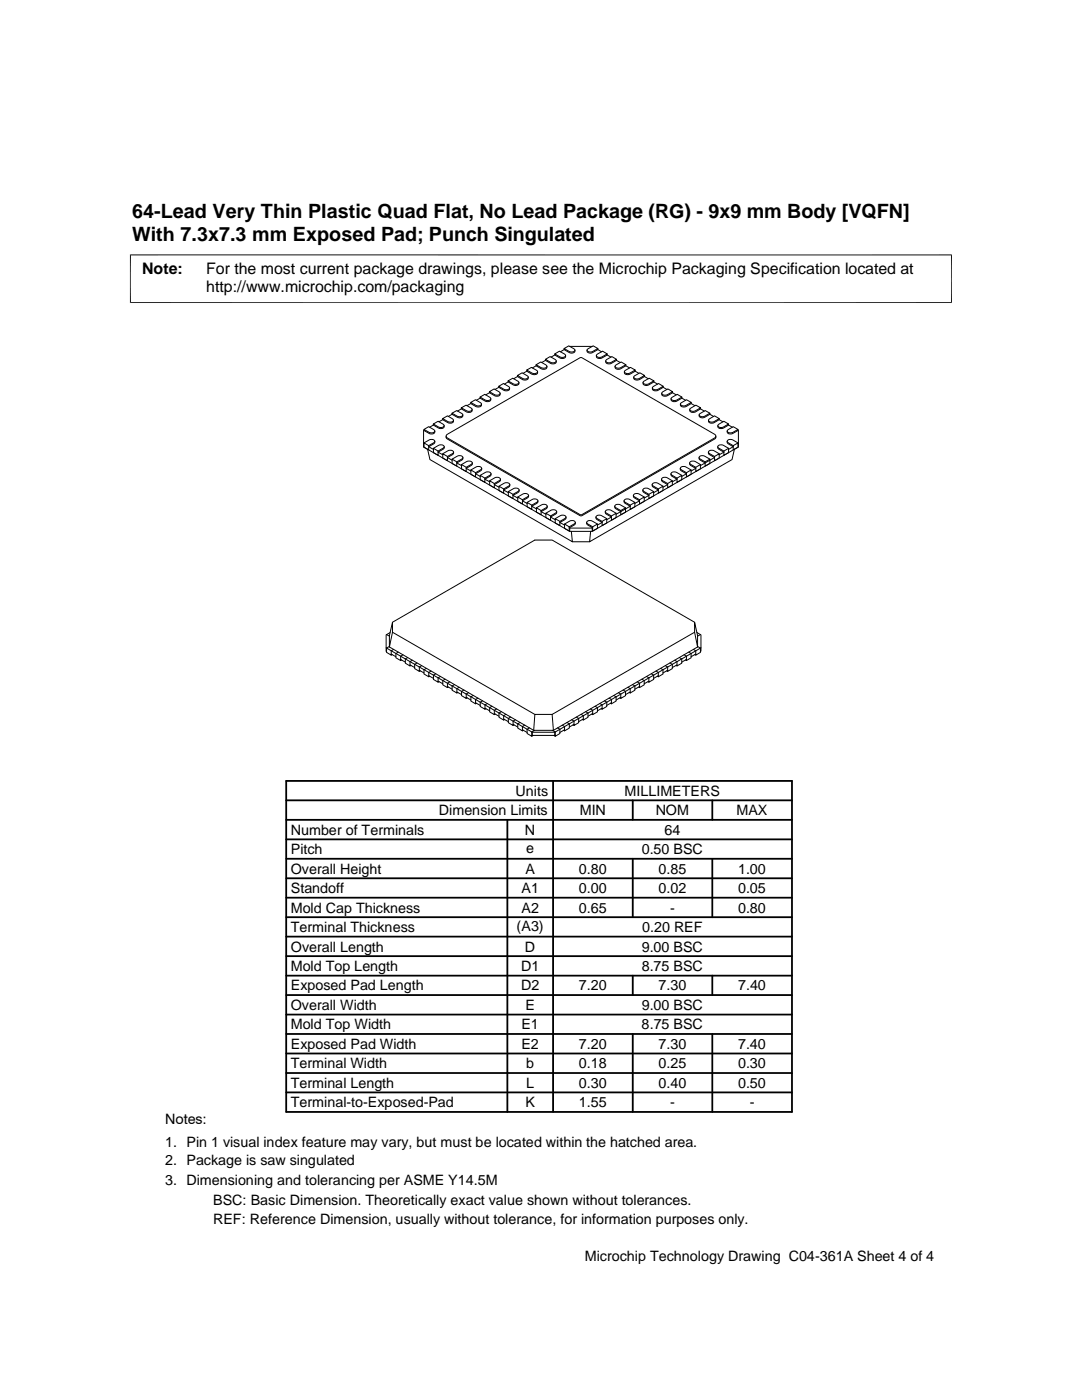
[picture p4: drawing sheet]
<svg xmlns="http://www.w3.org/2000/svg" width="216mm" height="279mm" viewBox="0 0 216 279" stroke-linecap="round" stroke-linejoin="round" font-family="sans-serif">
<g fill="none" stroke="#000" stroke-width=".2">
<path d="M26 50.8v9.7M189.9 50.8v9.7M189.9 50.9h-164M25.9 60.4h164M95.8 79.5l-.7 .4M95.8 79.2v.3l1 .6h.8a.46 .46 0 0 0 .3-.5M95.8 79.2l.9-.5 1 .6 .2 .3-.2 .2-.4 .1-.5-.1zM97.7 78.4l-.8 .4M97.7 78.2v.2l1 .6 .7 .1a.44 .44 0 0 0 .4-.6M97.7 78.2l.9-.6 1 .6 .2 .3-.4 .3h-.5zM99.5 77.3l-.7 .4M99.5 77.1v.2l1 .6 .8 .1a.44 .44 0 0 0 .4-.6"/>
<path d="M99.5 77.1l1-.6 1 .6 .2 .3-.4 .4h-.5zM101.4 76.2l-.8 .5M101.4 76v.2l1 .6 .7 .1a.44 .44 0 0 0 .4-.6M101.4 76l.9-.5 1.2 .8-.4 .4h-.5zM103.3 75.1l-.8 .5M103.3 74.9v.2l1 .7a.74 .74 0 0 0 1.1-.5M103.3 74.9l.9-.5 1 .6 .2 .3-.2 .2-.5 .1zM105.1 74.1l-.7 .4M105.1 73.9v.2l1 .6 .5 .1a.54 .54 0 0 0 .7-.6M105.1 73.9l.9-.6 1.1 .6 .2 .3-.2 .2-.5 .2zM107 73l-.8 .4M107 72.8v.2l1 .6 .5 .1a.54 .54 0 0 0 .6-.6"/>
<path d="M107 72.8l.9-.6 1 .6 .2 .3a.83 .83 0 0 1-1.1 .3zM108.8 71.9l-.7 .4M108.8 71.7v.2l1.1 .6 .7 .1a.44 .44 0 0 0 .4-.6M108.8 71.7l1-.5 1 .6 .2 .2-.4 .4h-.5zM110.7 70.8l-.7 .5M110.7 70.6v.2l1 .6 .8 .1a.44 .44 0 0 0 .4-.5M110.7 70.6l.9-.5 1.1 .6 .2 .3-.4 .3h-.6zM112.6 69.8l-.8 .4M112.6 69.6v.2l1 .6h.7a.44 .44 0 0 0 .4-.5M112.6 69.6l.9-.6 1 .6 .2 .3-.4 .3h-.5zM113.7 69.1h4.5M117.2 69.7l1.2-.7 .9 .6-1.2 .6-.8-.1z"/>
<path d="M119.2 70.7l1-.6 1 .5-1.1 .6-.4 .1-.7-.2zM119.3 69.8l.7 .4M119.3 69.6v.2l-1 .6h-.8a.44 .44 0 0 1-.4-.5M121.1 71.8l1-.6 .9 .5-1 .6-.5 .1-.6-.2zM121.2 70.8l.7 .5M121.2 70.6v.2l-1.1 .6-.7 .1a.44 .44 0 0 1-.4-.5M122.9 72.8l1.1-.6 .9 .6-1.1 .6-.4 .1-.6-.3zM123 71.9l.8 .4M123 71.7v.2l-1 .6-.7 .1a.44 .44 0 0 1-.4-.6M124.6 74l1.2-.7 .9 .6-1.5 .7-.6-.3zM124.9 73l.7 .4M124.9 72.8v.2l-1.1 .6-.7 .1a.46 .46 0 0 1-.4-.6"/>
<path d="M126.5 75.1l1.2-.7 .9 .5-1.5 .7-.6-.2zM126.7 74.1l.8 .4M126.7 73.9v.2l-1 .6h-.7a.43 .43 0 0 1-.4-.5M128.4 76.2l1.1-.7 1 .5-1.3 .7-.7-.1zM128.6 75.1l.7 .5M128.6 74.9v.2l-1 .7h-.7a.43 .43 0 0 1-.5-.5M130.4 77.1l1-.6 .9 .6-1 .6-.4 .1a.48 .48 0 0 1-.7-.5zM130.5 76.2l.7 .5M130.5 76v.2l-1 .6-.8 .1a.44 .44 0 0 1-.4-.6M132.2 78.2l1.1-.6 .9 .6-1 .6-.5 .1a.48 .48 0 0 1-.6-.5zM132.3 77.3l.8 .4M132.3 77.1v.2l-1 .6-.4 .1a.54 .54 0 0 1-.7-.6"/>
<path d="M133.9 79.4l1.2-.7 1 .5-1.1 .6-.4 .1-.5-.1zM134.2 78.4l.7 .4M134.2 78.2v.2l-1 .6-.5 .1a.54 .54 0 0 1-.7-.6M136.1 79.5l.7 .4M136.1 79.2v.3l-1.1 .6h-.7a.46 .46 0 0 1-.4-.5M84.5 88.6h.1M84.6 85.9l-.1 3.3 29.2 16.8M84.6 88.4l.9 .5v.9l-.9-.5zM84.6 88.4l1.2-.7h.6l.3 .2-.1 .4-1.1 .6M84.6 85.7v.2l1 .6 .8 .1a.46 .46 0 0 0 .4-.6M84.6 85.7l.9-.5 1.1 .5 .2 .3-.2 .3-.5 .1-.5-.1zM85.3 89.7l.5 2 28.4 16.4-.2-2.1"/>
<path d="M86.5 84.8l-.8 .5M86.5 84.6v.2l1 .6 .7 .1a.44 .44 0 0 0 .4-.6M86.5 84.6l.9-.5 1 .6 .2 .2-.4 .4h-.5zM86.5 89.5l.9 .5v.9l-.9-.6zM86.5 89.5l1.2-.7h.5l.4 .2-.2 .4-1 .6M86.8 88.1l-.2 .5-1.1 .6 1 .5M88.3 83.8l-.7 .4M88.3 83.5v.3l1.1 .5 .7 .1a.44 .44 0 0 0 .4-.5M88.3 83.5l1-.5 1 .6 .2 .3-.4 .3h-.5zM88.3 90.6l1 .5v.8l-1-.5zM88.3 90.6l1.3-.7h.5l.4 .2-.2 .4-1 .6M88.6 89.2v.3l-1.2 .7 .9 .6"/>
<path d="M89 87l.2 .6 26.7 15.4 26.7-15.4 .2-.6M89.1 86.8l26.9-15.4 26.6 15.3 .2 .4-.2 .3-26.7 15.3-26.7-15.3-.2-.3zM90.2 82.7l-.7 .4M90.2 82.5v.2l1 .6 .8 .1a.44 .44 0 0 0 .4-.6M90.2 82.5l.9-.6 1.3 .9-.4 .3h-.6zM90.2 91.6l.9 .6v.8l-.9-.5zM90.2 91.6l1.2-.6h.6l.3 .2-.1 .4-1.1 .6M90.5 90.2l-.2 .5-1 .6 .9 .5M92.1 81.6l-.8 .4M92.1 81.4v.2l1 .6a.72 .72 0 0 0 1.1-.5M92.1 81.4l.9-.5 1 .5 .2 .3-.2 .3-.4 .1zM92.1 92.7l.9 .6v.8l-.9-.5z"/>
<path d="M92.1 92.7l1.2-.7h.6l.3 .3-.2 .4-1 .6M92.4 91.3l-.2 .5-1.1 .6 1 .5M93.9 80.5l-.7 .5M93.9 80.3v.2l1.1 .6a.72 .72 0 0 0 1.1-.5M93.9 80.3l1-.5 1 .6 .2 .2-.2 .3-.5 .1zM94 93.8l.9 .5v.9l-.9-.5zM94 93.8l1.2-.7h.5l.4 .2-.2 .4-1 .6M94.3 92.4l-.1 .3-1.2 .8 1 .5M95.8 94.9l1 .5v.9l-1-.6zM95.8 94.9l1.2-.7h.6l.3 .2-.1 .4-1 .6M96.1 93.5l-.2 .5-1 .6 .9 .5M97.7 95.9l.9 .6v.8l-.9-.5z"/>
<path d="M97.7 95.9l1.2-.6h.6l.3 .2-.1 .4-1.1 .6M98 94.6l-.2 .4-1 .6 .9 .6M99.6 97l.9 .6v.8l-.9-.5zM99.6 97l1.2-.6h.5l.4 .2-.2 .4-1 .6M99.9 95.6l-.1 .4-1.2 .7 1 .5M101.4 98.1l1 .6v.8l-1-.5zM101.4 98.1l1.3-.7h.5l.3 .3-.1 .4-1 .6M101.7 96.7l-.2 .5-1 .6 .9 .5M103.3 99.2l.9 .5v.9l-.9-.5zM103.3 99.2l1.2-.7h.6l.3 .2-.1 .4-1.1 .6M103.6 97.8l-.2 .5-1 .6 .9 .5M105.5 98.9l-.1 .3-1.2 .7 1 .6"/>
<path d="M107.3 99.9l-.2 .5-1 .6 .9 .6M124.5 99.9l.2 .5 1.1 .6-1.9 1.1M126.4 98.9l.2 .5 1 .5-.9 .6M127.6 99.7l.9-.5v.9l-.9 .5zM128.3 97.8l.2 .5 1 .6-1 .5M128.5 99.2l-1-.6-.4-.1a.48 .48 0 0 0-.7 .5l1.2 .7M129.5 98.7l.9-.6v.9l-.9 .5zM130.1 96.7l.2 .5 1.1 .6-1 .5M130.4 98.1l-1.2-.7h-.5l-.4 .3 .2 .4 1 .6M131.4 97.6l.9-.6v.9l-.9 .5zM132 95.6l.2 .5 1 .6-.9 .5M132.3 97l-1.2-.6h-.6l-.3 .2 .1 .4 1.1 .6"/>
<path d="M133.2 96.5l1-.6v.9l-1 .5zM133.9 94.6l.2 .4 1 .6-.9 .6M134.2 95.9l-1.1-.5-.4-.1a.48 .48 0 0 0-.7 .5l1.2 .7M135.1 95.4l.9-.5v.8l-.9 .6zM135.7 93.5l.2 .5 1.1 .6-1 .5M135.8 80.5l1.2-.7 .9 .5-1.5 .7-.6-.2zM136 94.9l-1.2-.7h-.5l-.4 .2 .2 .4 1 .6M137 94.3l.9-.5v.9l-.9 .5zM137.6 92.4l.2 .5 1 .6-.9 .5M137.7 81.6l1.2-.7 .9 .5-1.5 .7-.6-.2zM137.9 93.8l-1.2-.7h-.6l-.3 .2 .1 .4 1.1 .6M137.9 80.5l.8 .5"/>
<path d="M137.9 80.3v.2l-1 .6a.74 .74 0 0 1-1.1-.5M138.8 93.3l1-.6v.9l-1 .5zM139.5 91.3l.2 .5 1 .6M139.6 82.7l1.1-.8 .9 .6-1.2 .6h-.7zM139.8 92.7l-1.1-.6-.4-.1a.48 .48 0 0 0-.7 .5l1.2 .8M139.8 81.6l.7 .4M139.8 81.4v.2l-1 .6a.74 .74 0 0 1-1.2-.5M140.7 92.2l.9-.6v.9l-.9 .5zM140.7 92.4l-.9 .5M141.4 90.2l.1 .5 1.1 .6-1.9 1.1M141.6 83.6l1-.6 .9 .5-1 .6-.5 .1-.6-.2zM141.6 82.7l.8 .4"/>
<path d="M141.6 91.6l-1.2-.6h-.5l-.4 .2 .2 .4 1 .6M141.6 82.5v.2l-1 .6-.7 .1a.44 .44 0 0 1-.4-.6M142.6 91.1l.9-.5v.8l-.9 .5zM143.2 89.2l.2 .4 1 .6-.9 .6M143.4 84.7l1-.6 1 .5-1 .6-.5 .1-.6-.2zM143.5 83.8l.8 .4M143.5 90.6l-1.2-.7h-.5l-.4 .2 .1 .4 1.1 .6M143.5 83.5v.3l-1 .5-.7 .1a.44 .44 0 0 1-.4-.5M144.4 90l1-.5v.8l-1 .6zM145.1 88.1l.2 .5 1 .6-.9 .5M145.3 85.7l1-.5 1 .5a2.04 2.04 0 0 1-1.8 .7l-.4-.4zM145.4 84.8l.7 .5"/>
<path d="M145.4 89.5l-1-.6-.5-.1a.48 .48 0 0 0-.6 .5l1.1 .7M145.4 84.6v.2l-1 .6-.8 .1a.44 .44 0 0 1-.4-.6M146.3 88.9l1-.5v.9l-1 .5zM146.5 89.7l-.4 2-28.5 16.4 .3-2.1M147.3 85.9v3.3l-29.1 16.8M147.3 88.4l-1.3-.7h-.5l-.4 .2 .2 .4 1 .6M147.3 85.7v.2l-1.1 .6-.7 .1a.46 .46 0 0 1-.4-.6M147.3 88.6h.1M105.2 100.3l.9 .5v.9l-.9-.6zM105.2 100.3l1.2-.7h.5l.4 .2-.2 .4-1 .6M107 101.3l1 .6v.8l-1-.5zM107 101.3l1.3-.6h.5l.4 .2-.2 .4-1 .6"/>
<path d="M108.9 102.4l1 .6v.8l-1-.5zM108.9 102.4l1.3-.7h.5l.3 .3-.1 .4-1 .6M109.2 101l-.2 .5-1 .6 .9 .5M110.8 103.5l.9 .6v.8l-.9-.5zM110.8 103.5l1.2-.7h.5l.4 .3-.1 .4-1.1 .6M111.1 102.1l-.1 .3-1.1 .8 .9 .5M112.6 104.6l1 .5v.9l-1-.5zM112.6 104.6l1.3-.7h.5l.4 .2-.2 .4-1 .6M112.9 103.2l-.1 .5-1.1 .6 .9 .5M113.7 105.4v.6M113.7 105.4h4.5M114.2 108.1h3.4"/>
<path d="M114.8 104.3l-.2 .5-1 .5 .1 .1M117.1 104.3l.1 .5 1 .6M118.2 105.4v.6h-4.5M118.3 105.1l.9-.5v.9l-.9 .5zM118.9 103.2l.2 .5 1 .6-.9 .5M119.2 104.6l-1.2-.7h-.6l-.3 .2 .1 .4 1.1 .6M120.1 104.1l1-.6v.9l-1 .5zM120.8 102.1l.2 .5 1 .6-.9 .5M121.1 103.5l-1.3-.7h-.5l-.3 .3 .1 .4 1 .6M122 103l.9-.6v.9l-.9 .5zM122.7 101l.2 .5 1 .6M122.9 102.4l-1-.6-.4-.1a.48 .48 0 0 0-.7 .5l1.2 .8"/>
<path d="M123.9 101.9l.9-.6v.9l-.9 .5zM123.9 102.1l-1 .5M124.8 101.3l-1.2-.6h-.6l-.3 .2 .2 .4 1 .6M125.8 100.8l.9-.5v.8l-.9 .6zM126.7 100.3l-1.2-.7h-.6l-.3 .2 .1 .4 1.1 .6M77 129.3l.1 .7M77.1 126.6l.6 .4M77.7 129.1l28.8 16.7h3.9l28.8-16.7M77.7 129l-.6 .3v.9l1 .5v-.8l.4-.3M77.9 126.2l-.9 .5v2.6l29.2 16.8h4.5l29.2-16.8v-2.6l-.8-.5M78.1 130.5l.9 .6M78.3 130.6l-.2 .1"/>
<path d="M78.3 124.2v2l-.6 2.9v-2.2zM78.3 124.2l28.4-16.4h3.5l28.4 16.4M78.3 126.2l28.4 16.4M79.5 130.2l-.5 .2v.9l.9 .5v-.8l.5-.3M79.9 131.6l1 .5M80.1 131.7l-.2 .1M81.3 131.2l-.4 .3v.9l.9 .5v-.9l.5-.2M81.8 132.7l.9 .5M82 132.8l-.2 .1M83.2 132.3l-.5 .3v.8l1 .6v-.9l.4-.3M83.7 133.8l.9 .5M83.9 133.9l-.2 .1"/>
<path d="M85.1 133.4l-.5 .3v.8l1 .6v-.9l.4-.3M85.6 134.9l.9 .5M85.7 135l-.1 .1M87 134.5l-.5 .2v.9l.9 .5v-.8l.5-.3M87.4 135.9l.9 .6M87.6 136l-.2 .1M88.8 135.6l-.5 .2v.9l1 .5v-.8l.4-.3M89.3 137l.9 .5M89.5 137.1l-.2 .1M90.7 136.6l-.5 .3v.9l1 .5v-.9l.4-.2M91.2 138.1l.9 .5M91.3 138.2l-.1 .1"/>
<path d="M92.6 137.7l-.5 .3v.8l.9 .6v-.9l.5-.3M93 139.2l1 .5M93.2 139.3l-.2 .1M94.4 138.8l-.4 .3v.8l.9 .6v-.9l.5-.3M96.3 139.9l-.5 .2v.9l1 .5v-.8l.4-.3M120.6 139.9l.5 .2v.9l-1 .5v-.8l-.4-.3M122.5 138.8l.4 .3v.8l-.9 .6v-.9l-.5-.3M123.7 139.3l.2 .1M123.9 139.2l-1 .5M124.4 137.7l.4 .3v.8l-.9 .6v-.9l-.5-.3M125.6 138.2l.2 .1M125.8 138.1l-1 .5"/>
<path d="M126.2 136.6l.5 .3v.9l-.9 .5v-.9l-.5-.2M127.4 137.1l.2 .1M127.6 137l-.9 .5M128.1 135.6l.4 .2v.9l-.9 .5v-.8l-.5-.3M129.3 136l.2 .1M129.5 135.9l-1 .6M130 134.5l.4 .2v.9l-.9 .5v-.8l-.5-.3M131.2 135l.2 .1M131.4 134.9l-1 .5M131.8 133.4l.5 .3v.8l-.9 .6v-.9l-.5-.3M133 133.9l.2 .1M133.2 133.8l-.9 .5"/>
<path d="M133.7 132.3l.5 .3v.8l-1 .6v-.9l-.4-.3M134.9 132.8l.2 .1M135.1 132.7l-.9 .5M135.6 131.2l.4 .3v.9l-.9 .5v-.9l-.5-.2M136.8 131.7l.2 .1M137 131.6l-1 .5M137.4 130.2l.5 .2v.9l-.9 .5v-.8l-.5-.3M138.6 126.2l-28.4 16.4M138.6 124.2l.6 2.7v2.2l-.6-2.9zM138.6 130.6l.2 .1M138.8 130.5l-.9 .6M139.2 129l.6 .3v.9l-1 .5v-.8l-.4-.3"/>
<path d="M139.8 126.6l-.6 .4M139.9 129.3l-.1 .7M94.9 140.3l.9 .5M95.1 140.4l-.2 .1M96.8 141.3l.9 .6M96.9 141.4l-.1 .1M98.2 140.9l-.5 .3v.9l.9 .5v-.8l.5-.3M98.6 142.4l1 .5M98.8 142.5l-.2 .1M100 142l-.4 .3v.9l.9 .5v-.9l.5-.2M100.5 143.5l.9 .5M100.7 143.6l-.2 .1"/>
<path d="M101.9 143.1l-.5 .3v.8l1 .6v-.9l.4-.3M102.4 144.6l.9 .5M102.6 144.7l-.2 .1M103.8 144.2l-.5 .3v.8l.9 .6v-.9l.5-.3M104.2 145.6l1 .6M104.4 145.8l-.2 .1M105.6 145.3l-.4 .2v.9l.9 .5v-.8l.6-.3M106.1 146.7l.1 .1M106.2 146.1v.7M106.4 146.8l-.3 .1M110.2 142.6h-3.5l-.2 3.2M110.2 142.6l.2 3.2"/>
<path d="M110.5 146.8l.3 .1M110.7 146.1v.7h-4.5M110.8 146.7l-.1 .1M111.3 145.3l.4 .2v.9l-.9 .5v-.8l-.6-.3M112.5 145.8l.1 .1M112.6 145.6l-.9 .6M113.1 144.2l.5 .3v.8l-1 .6v-.9l-.4-.3M114.3 144.7l.2 .1M114.5 144.6l-.9 .5M115 143.1l.5 .3v.8l-1 .6v-.9l-.4-.3M116.2 143.6l.2 .1M116.4 143.5l-.9 .5"/>
<path d="M116.9 142l.4 .3v.9l-.9 .5v-.9l-.5-.2M118.1 142.5l.2 .1M118.3 142.4l-1 .5M118.7 140.9l.5 .3v.9l-.9 .5v-.8l-.5-.3M120 141.4l.1 .1M120.1 141.3l-.9 .6M121.8 140.4l.2 .1M122 140.3l-.9 .5"/>
</g>
<g fill="none" stroke="#000" stroke-width=".36">
<path d="M57.1 159.7h100.9M57.1 155.9h100.9v66h-100.9zM110.4 155.9v66M126.3 159.7v3.9M142.1 159.7v3.9M57.1 175.3h100.9M57.1 171.4h100.9M57.1 167.5h100.9M57.1 163.6h100.9M57.1 179.2h100.9M101.2 163.6v58.3M126.3 171.4v11.6"/>
<path d="M142.1 171.4v11.6M57.1 194.7h100.9M57.1 186.9h100.9M57.1 183h100.9M57.1 198.6h100.9M57.1 190.8h100.9M126.3 194.7v3.9M142.1 194.7v3.9M57.1 214.1h100.9M57.1 202.5h100.9M57.1 210.2h100.9M57.1 218h100.9"/>
<path d="M57.1 206.4h100.9M126.3 206.4v15.5M142.1 206.4v15.5"/>
</g>
<g font-size="3.9">
<text x="26.4" y="43.5">64-Lead Very Thin Plastic Quad Flat, No Lead Package (RG) - 9x9 mm Body [VQFN]</text>
<text x="26.4" y="48">With 7.3x7.3 mm Exposed Pad; Punch Singulated</text>
</g>
<g font-size="3.2">
<text x="28.4" y="54.6">Note:</text>
<text x="41.1" y="54.6">For the most current package drawings, please see the Microchip Packaging Specification located at</text>
<text x="41.1" y="58.3">http://www.microchip.com/packaging</text>
</g>
<g font-size="2.9">
<text x="102.9" y="158.8">Units</text>
<text x="124.6" y="158.8">MILLIMETERS</text>
<text x="58" y="166.6">Number of Terminals</text>
<text x="87.6" y="162.7">Dimension Limits</text>
<text x="104.8" y="166.6">N</text>
<text x="115.7" y="162.7">MIN</text>
<text x="130.8" y="162.7">NOM</text>
<text x="132.6" y="166.6">64</text>
<text x="147" y="162.7">MAX</text>
<text x="58" y="170.5">Pitch</text>
<text x="105" y="170.2">e</text>
<text x="128" y="170.5">0.50 BSC</text>
<text x="58" y="174.4">Overall Height</text>
<text x="58" y="178.2">Standoff</text>
<text x="104.1" y="178.2">A1</text>
<text x="104.8" y="174.4">A</text>
<text x="115.5" y="174.4">0.80</text>
<text x="115.5" y="178.2">0.00</text>
<text x="131.4" y="174.4">0.85</text>
<text x="131.4" y="178.2">0.02</text>
<text x="147.3" y="174.4">1.00</text>
<text x="147.3" y="178.2">0.05</text>
<text x="58" y="182.1">Mold Cap Thickness</text>
<text x="103.1" y="185.7">(A3)</text>
<text x="104.1" y="182.1">A2</text>
<text x="115.5" y="182.1">0.65</text>
<text x="133.7" y="182.1">-</text>
<text x="147.3" y="182.1">0.80</text>
<text x="58" y="186">Terminal Thickness</text>
<text x="58" y="189.9">Overall Length</text>
<text x="104.8" y="189.9">D</text>
<text x="128" y="189.9">9.00 BSC</text>
<text x="128.1" y="186">0.20 REF</text>
<text x="58" y="197.7">Exposed Pad Length</text>
<text x="58" y="193.8">Mold Top Length</text>
<text x="104" y="197.7">D2</text>
<text x="104" y="193.8">D1</text>
<text x="115.5" y="197.7">7.20</text>
<text x="128" y="193.8">8.75 BSC</text>
<text x="131.4" y="197.7">7.30</text>
<text x="147.3" y="197.7">7.40</text>
<text x="58" y="201.6">Overall Width</text>
<text x="104.8" y="201.6">E</text>
<text x="128" y="201.6">9.00 BSC</text>
<text x="58" y="209.3">Exposed Pad Width</text>
<text x="58" y="205.4">Mold Top Width</text>
<text x="104" y="205.4">E1</text>
<text x="104" y="209.3">E2</text>
<text x="115.5" y="209.3">7.20</text>
<text x="128" y="205.4">8.75 BSC</text>
<text x="131.4" y="209.3">7.30</text>
<text x="147.3" y="209.3">7.40</text>
<text x="58" y="213.2">Terminal Width</text>
<text x="105" y="213.2">b</text>
<text x="115.5" y="213.2">0.18</text>
<text x="131.4" y="213.2">0.25</text>
<text x="147.3" y="213.2">0.30</text>
<text x="58" y="217.1">Terminal Length</text>
<text x="58" y="221">Terminal-to-Exposed-Pad</text>
<text x="104.8" y="221">K</text>
<text x="105" y="217.1">L</text>
<text x="115.5" y="221">1.55</text>
<text x="115.5" y="217.1">0.30</text>
<text x="131.4" y="217.1">0.40</text>
<text x="133.7" y="221">-</text>
<text x="147.3" y="217.1">0.50</text>
<text x="149.6" y="221">-</text>
<text x="32.9" y="224.3">Notes:</text>
<text x="32.9" y="228.9">1. Pin 1 visual index feature may vary, but must be located within the hatched area.</text>
<text x="32.9" y="232.6">2. Package is saw singulated</text>
<text x="32.9" y="236.5">3. Dimensioning and tolerancing per ASME Y14.5M</text>
<text x="42.5" y="244.3">REF: Reference Dimension, usually without tolerance, for information purposes only.</text>
<text x="42.5" y="240.6">BSC: Basic Dimension. Theoretically exact value shown without tolerances.</text>
<text x="116.7" y="251.7">Microchip Technology Drawing C04-361A Sheet 4 of 4</text>
</g>
</svg>
